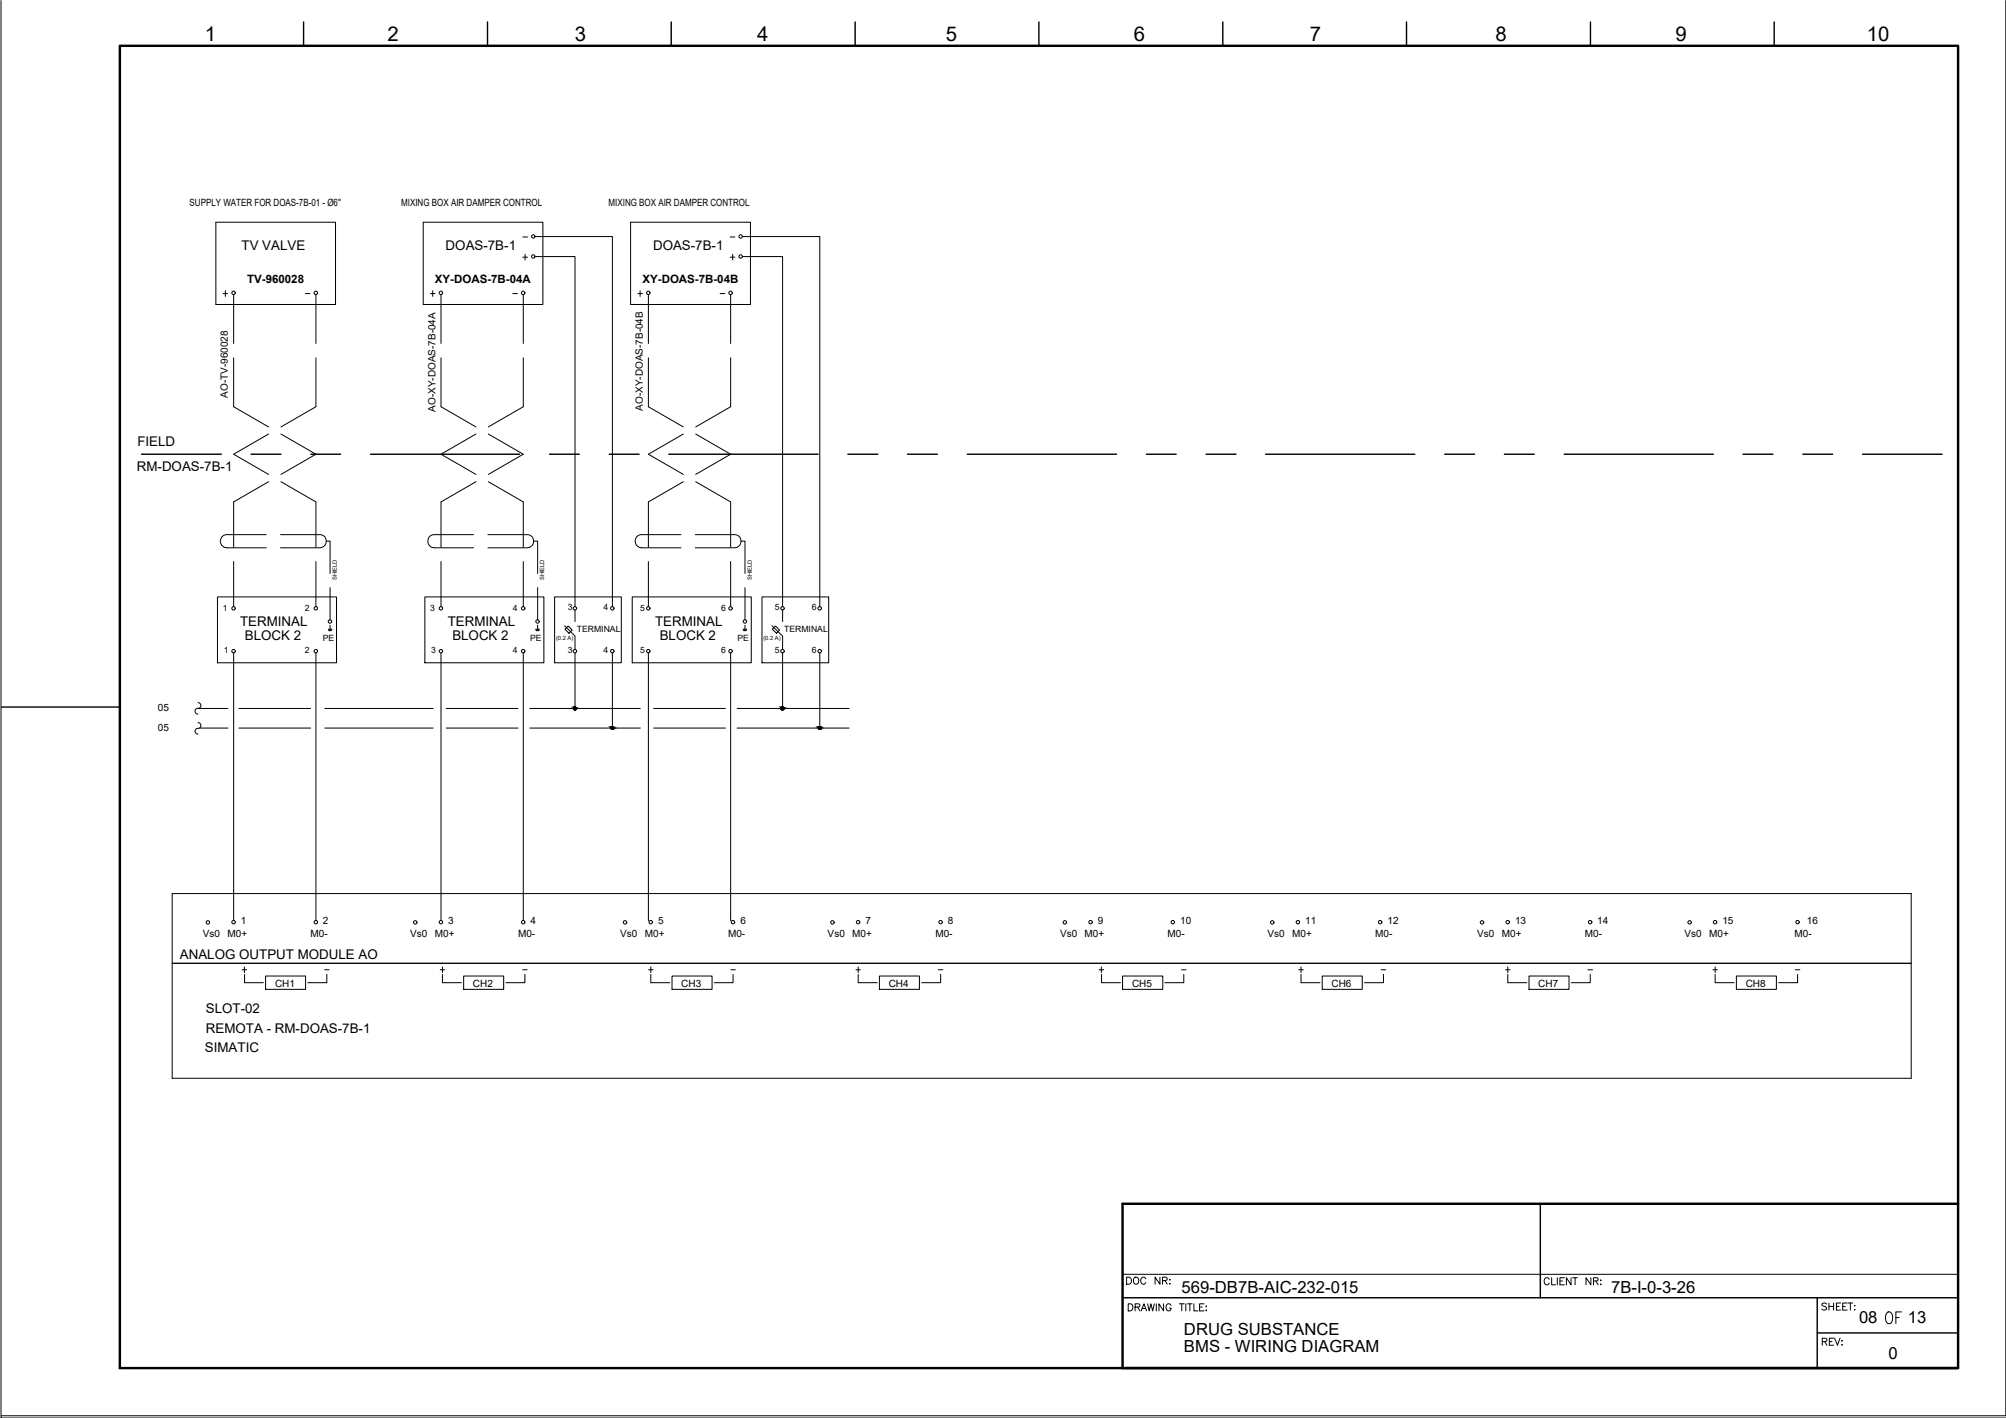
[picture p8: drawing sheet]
<svg xmlns="http://www.w3.org/2000/svg" width="420mm" height="297mm" viewBox="0 0 420 297" stroke-linecap="round" stroke-linejoin="round" font-family="sans-serif">
<!-- layer: G-TTLB-TTLB -->
<path d="M25.1 9.6h385v277h-385z" fill="none" stroke="#000" stroke-width=".51"/>
<!-- layer: G-TTLB-OTLN -->
<path d="M420.1 .1v296.5h-419.8" fill="none" stroke="#000" stroke-width=".21"/>
<!-- layer: G-TTLB-INDX -->
<path d="M63.6 4.6v5M102.1 4.6v5M140.6 4.6v5M179.1 4.6v5M217.6 4.6v5M256.1 4.6v5M294.6 4.6v5M333.1 4.6v5M371.6 4.6v5M.3 148.1h24.8" fill="none" stroke="#000" stroke-width=".3"/>
<!-- layer: LGSP IA4$0$LG_PLOT -->
<path d="M235.1 286.6h175" fill="none" stroke="#000" stroke-width=".51"/>
<path d="M322.6 252.2v19.7M235.1 271.9h175M380.6 279.2h29.5M380.6 271.9v14.7" fill="none" stroke="#000" stroke-width=".3"/>
<!-- layer: LG_PLOT -->
<path d="M410.1 252.2h-175v34.4" fill="none" stroke="#000" stroke-width=".51"/>
<g fill="none" stroke="#000" stroke-width=".21">
<path d="M236.3 273.1a.79 .79 0 0 1 .9 .4 .79 .79 0 0 1-.2 1l-.7 .1zM237.7 273.8h.9l.2-.4-.2-.2-.9-.1v1.5M238.3 273.8l.5 .8M239 274.6l.6-1.5 .6 1.5M239.2 274.1h.7M240.4 273.1l.3 1.5 .3-1.5 .4 1.5 .4-1.5M242.2 273.1v1.5M243.7 273.1v1.5l-1-1.5v1.5M245.3 273.5a.55 .55 0 0 0-.6-.4 .55 .55 0 0 0-.5 .6 .61 .61 0 0 0 .2 .7 .61 .61 0 0 0 .8 0l.1-.4h-.4M247 273.1h1M247.5 273.1v1.5M248.4 273.1v1.5"/>
<path d="M248.7 273.1h1M249.2 273.1v1.5M250.1 273.1v1.5h.8M251.2 273.8h.6M252.2 273.1h-1v1.5h1M252.6 273.7h.1zM252.6 274.5h.1zM324.5 268a.55 .55 0 0 0-.6-.3 .55 .55 0 0 0-.5 .5 .61 .61 0 0 0 .2 .8 .61 .61 0 0 0 .8-.1l.1-.1M325 267.7v1.4h.8M326.2 267.7v1.4M326.7 268.3h.6M327.7 267.7h-1v1.4h1"/>
<path d="M329.1 267.7v1.4l-1-1.4v1.4M329.4 267.7h1M329.9 267.7v1.4M333.2 267.7v1.4l-1-1.4v1.4M333.8 268.3h.8l.1-.4-.1-.2h-.8v1.4M334.2 268.3l.5 .8M335.3 268.1v.2zM335.3 269v.1zM382.6 273.2a.56 .56 0 0 0-1 .1l.8 .5 .2 .4a.63 .63 0 0 1-1 0M383.1 273v1.4M383.1 273.7h.9M384 273v1.4"/>
<path d="M384.6 273.7h.6M385.5 273h-.9v1.4h.9M386 273.7h.5M386.9 273h-.9v1.4h.9M387.1 273h1M387.6 273v1.4M388.4 273.5h.1zM388.4 274.3h.1z"/>
</g>
<!-- layer: LGSP IA4$0$LG_PLOT -->
<path d="M235.1 266.9h175" fill="none" stroke="#000" stroke-width=".21"/>
<!-- layer: I_LIMIT_LINE -->
<g fill="none" stroke="#000" stroke-width=".3">
<path d="M29.6 95.2h16.8M52.6 95.2h6.2M65.1 95.2h6.2M77.6 95.2h31.2M115.1 95.2h6.2M127.6 95.2h6.3M140.1 95.2h31.3M177.6 95.2h6.3M190.1 95.2h6.2M202.6 95.2h31.2M240.1 95.2h6.2M252.6 95.2h6.3"/>
<path d="M265.1 95.2h31.2M302.6 95.2h6.3M315.1 95.2h6.3M327.6 95.2h31.3M365.1 95.2h6.2M377.6 95.2h6.2M390.1 95.2h16.7"/>
</g>
<!-- layer: 0 -->
<g fill="none" stroke="#000" stroke-width=".21">
<path d="M.2 .1v296.9h420M112.1 53.7h8.3v73.4M112.1 49.6h16.2v77.5M155.5 53.7h8.4v73.4M155.5 49.6h16.2v77.5M120.4 136.8v11.6M128.3 136.8v15.7M163.9 136.8v11.6M171.7 136.8v15.7M41.5 148.4h6.3M41.8 152.5h6M50 148.4h15.1"/>
<path d="M50 152.5h15.1M68 148.4h22.7M68 152.5h22.7M93.5 148.4h15M93.5 152.5h15M111 148.4h23.1M111 152.5h23.1M136.9 148.4h15M136.9 152.5h15M154.4 148.4h23.4M154.4 152.5h23.4M400.3 187.2v38.7"/>
<circle cx="120.4" cy="148.4" r=".32"/>
<circle cx="128.2" cy="152.5" r=".32"/>
<circle cx="163.9" cy="148.4" r=".32"/>
<circle cx="171.7" cy="152.5" r=".32"/>
</g>
<!-- layer: I_DATA -->
<g fill="none" stroke="#000" stroke-width=".21">
<path d="M45.2 46.6h25.1v17.2h-25.1zM88.6 46.6h25.1v17.2h-25.1zM132.1 46.6h25.1v17.2h-25.1zM46.7 61.5h1M47.2 60.9v1.2M45.6 125h24.9v13.8h-24.9zM68.7 131.8h.9M68.8 132h.7M68.9 132.1h.5M69.1 131v.8M89 125h24.9v13.8h-24.9zM112.2 131.8h.8"/>
<path d="M112.3 132h.6M112.3 132.1h.6M112.6 131v.8M116.2 125h13.9v13.8h-13.9zM132.4 125h25v13.8h-25zM155.6 131.8h.8M155.7 132h.7M155.7 132.1h.6M156 131v.8M159.6 125h14v13.8h-14zM400.3 187.2h-364.2v38.7h364.2M36.1 201.8h364.2"/>
<path d="M51.2 205.9h4M55.6 204.5h8.4v2.7h-8.4zM68.5 204.1v1.8h-4M92.2 203.1h.9M92.7 204.1v1.8h3.9M92.7 202.6v1.1M97.1 204.5h8.4v2.7h-8.4zM109.9 204.1v1.8h-3.9M135.8 203.1h1M136.3 204.1v1.8h4M136.3 202.6v1.1M140.8 204.5h8.3v2.7h-8.3z"/>
<path d="M153.5 204.1v1.8h-3.9M179.3 203.1h.9M179.7 204.1v1.8h4M179.7 202.6v1.1M184.2 204.5h8.4v2.7h-8.4zM197 204.1v1.8h-4M230.7 205.9h4M235.1 204.5h8.4v2.7h-8.4zM247.9 204.1v1.8h-3.9M272 203.1h1M272.5 204.1v1.8h4M272.5 202.6v1.1"/>
<path d="M276.9 204.5h8.4v2.7h-8.4zM289.8 204.1v1.8h-4M315.8 205.9h4M320.3 204.5h8.3v2.7h-8.3zM333.1 204.1v1.8h-4M359.2 205.9h4M363.7 204.5h8.4v2.7h-8.4zM376.5 204.1v1.8h-4"/>
<circle cx="48.9" cy="61.3" r=".36"/>
<circle cx="48.9" cy="136.4" r=".36"/>
<circle cx="48.9" cy="127.4" r=".36"/>
<circle cx="66.1" cy="136.4" r=".36"/>
<circle cx="66.1" cy="127.4" r=".36"/>
<circle cx="69.1" cy="130.2" r=".36"/>
<circle cx="92.4" cy="136.4" r=".36"/>
<circle cx="92.4" cy="127.4" r=".36"/>
<circle cx="109.6" cy="136.4" r=".36"/>
<circle cx="109.6" cy="127.4" r=".36"/>
<circle cx="112.6" cy="130.2" r=".36"/>
<circle cx="120.4" cy="136.4" r=".36"/>
<circle cx="120.4" cy="127.4" r=".36"/>
<circle cx="128.2" cy="136.4" r=".36"/>
<circle cx="128.2" cy="127.4" r=".36"/>
<circle cx="135.8" cy="127.4" r=".36"/>
<circle cx="135.8" cy="136.4" r=".36"/>
<circle cx="153" cy="136.4" r=".36"/>
<circle cx="153" cy="127.4" r=".36"/>
<circle cx="156" cy="130.2" r=".36"/>
<circle cx="163.9" cy="136.4" r=".36"/>
<circle cx="163.9" cy="127.4" r=".36"/>
<circle cx="171.7" cy="127.4" r=".36"/>
<circle cx="171.7" cy="136.4" r=".36"/>
<circle cx="43.5" cy="193.2" r=".36"/>
<circle cx="48.9" cy="193.2" r=".36"/>
<circle cx="66.1" cy="193.2" r=".36"/>
<circle cx="87" cy="193.2" r=".36"/>
<circle cx="92.4" cy="193.2" r=".36"/>
<circle cx="109.6" cy="193.2" r=".36"/>
<circle cx="130.9" cy="193.2" r=".36"/>
<circle cx="136.3" cy="193.2" r=".36"/>
<circle cx="153.5" cy="193.2" r=".36"/>
<circle cx="174.3" cy="193.2" r=".36"/>
<circle cx="179.7" cy="193.2" r=".36"/>
<circle cx="197" cy="193.2" r=".36"/>
<circle cx="223" cy="193.2" r=".36"/>
<circle cx="228.4" cy="193.2" r=".36"/>
<circle cx="245.6" cy="193.2" r=".36"/>
<circle cx="266.5" cy="193.2" r=".36"/>
<circle cx="271.8" cy="193.2" r=".36"/>
<circle cx="289.1" cy="193.2" r=".36"/>
<circle cx="310.4" cy="193.2" r=".36"/>
<circle cx="315.8" cy="193.2" r=".36"/>
<circle cx="333.1" cy="193.2" r=".36"/>
<circle cx="353.9" cy="193.2" r=".36"/>
<circle cx="359.2" cy="193.2" r=".36"/>
<circle cx="376.5" cy="193.2" r=".36"/>
</g>
<!-- layer: I_TABS -->
<g fill="none" stroke="#000" stroke-width=".21">
<path d="M48.9 61.7v10.3M48.9 75v10.2l7.4 4.2M66.2 61.7v10.3M66.2 75v10.2l-7.4 4.2M92.4 61.7v10.3M92.4 75v10.2l7.3 4.2M109.6 61.7v10.3M109.6 75v10.2l-7.3 4.2M135.8 61.7v10.3M135.8 75v10.2l7.3 4.2M153 61.7v10.3M153 75v10.2l-7.3 4.2"/>
<path d="M56.3 90.9l-7.4 4.3 7.4 4.2M58.8 90.9l7.4 4.3-7.4 4.2M99.7 90.9l-7.3 4.3 7.3 4.2M102.3 90.9l7.3 4.3-7.3 4.2M143.1 90.9l-7.3 4.3 7.3 4.2M145.7 90.9l7.3 4.3-7.3 4.2M48.9 117.6v9.5M55.8 112h-8.3a1.38 1.38 0 0 0-1.4 1.4 1.38 1.38 0 0 0 1.4 1.4h8.3M56.3 100.9l-7.4 4.2v9.5M58.8 112h8.2a1.38 1.38 0 0 1 1.3 1.4 1.38 1.38 0 0 1-1.3 1.4h-8.2M58.8 100.9l7.4 4.2v9.5M66.2 117.6v9.5"/>
<path d="M68.3 113.4h.8v6.7M92.4 117.6v9.5M99.2 112h-8.2a1.38 1.38 0 0 0-1.4 1.4 1.38 1.38 0 0 0 1.4 1.4h8.2M99.7 100.9l-7.3 4.2v9.5M102.2 112h8.2a1.38 1.38 0 0 1 1.4 1.4 1.38 1.38 0 0 1-1.4 1.4h-8.2M102.3 100.9l7.3 4.2v9.5M109.6 117.6v9.5M111.8 113.4h.8v6.7M135.8 117.6v9.5M142.6 112h-8.2a1.38 1.38 0 0 0-1.4 1.4 1.38 1.38 0 0 0 1.4 1.4h8.2M143.1 100.9l-7.3 4.2v9.5M145.6 112h8.2a1.38 1.38 0 0 1 1.4 1.4 1.38 1.38 0 0 1-1.4 1.4h-8.2"/>
<path d="M145.7 100.9l7.3 4.2v9.5M153 117.6v9.5M155.2 113.4h.8v6.7M48.9 136.8v56.1M66.2 136.8v56.1M69.1 123.1v6.8M92.4 136.8v56.1M109.6 136.8v56.1M112.6 123.1v6.8M135.8 136.8v56.1M153 136.8v56.1M156 123.1v6.8"/>
<path d="M41.5 147.2a.61 .61 0 0 1 .6 .6 .61 .61 0 0 1-.6 .6M41.5 148.4a.61 .61 0 0 0-.6 .6 .61 .61 0 0 0 .6 .6M41.5 151.4a.61 .61 0 0 1 .6 .6 .61 .61 0 0 1-.6 .6M41.5 152.6a.61 .61 0 0 0-.6 .6 .61 .61 0 0 0 .6 .6"/>
</g>
<!-- layer: EI-CTRL -->
<path d="M118.3 131.1l2.1 2.2v2.7M118.3 131.8l.7-.7 .8 .9-.6 .7zM120.4 127.8v2.4M161.7 131.1l2.2 2.2v2.7M161.8 131.8l.6-.7 .9 .9-.7 .7zM163.9 127.8v2.4" fill="none" stroke="#000" stroke-width=".21"/>
<!-- layer: 0 -->
<g fill="#000" stroke="#000" stroke-width=".21">
<path d="M120.3 148.2h.1zM120.4 148.7h.1zM128.1 152.3h.2zM163.8 148.7h.2z"/>
<path d="M120.3 148.2h.1zM120.3 148.2h.1z"/>
<path d="M120.3 148.2h.1zM120.3 148.2h.1z"/>
<path d="M120.2 148.2l.2 .1zM120.2 148.2l.2 .1z"/>
<path d="M120.2 148.3h.2zM120.2 148.3h.2z"/>
<path d="M120.2 148.3l.2 .1zM120.2 148.3l.2 .1z"/>
<path d="M120.2 148.4h.2zM120.2 148.4h.2z"/>
<path d="M120.4 148.1l.2 .1zM120.4 148.1l.2 .1z"/>
<path d="M120.4 148.2h.2zM120.4 148.2h.2z"/>
<path d="M120.4 148.2h.3zM120.4 148.2h.3z"/>
<path d="M120.3 148.7h.3zM120.3 148.7h.2z"/>
<path d="M120.4 148.2h.3zM120.4 148.2h.3z"/>
<path d="M120.3 148.7h.4zM120.3 148.7h.3z"/>
<path d="M120.4 148.2l.3 .1zM120.4 148.2l.3 .1z"/>
<path d="M120.2 148.6h.5zM120.2 148.6h.5z"/>
<path d="M120.2 148.6h.5zM120.2 148.6l.5 .1z"/>
<path d="M120.4 148.3h.3zM120.4 148.3h.3z"/>
<path d="M120.4 148.3l.3 .1zM120.4 148.3l.3 .1z"/>
<path d="M120.4 148.4h.3zM120.4 148.4h.3z"/>
<path d="M120.1 148.4l.6 .1zM120.1 148.4l.6 .1z"/>
<path d="M120.2 148.5h.5zM120.2 148.5h.5z"/>
<path d="M120.2 148.5h.5zM120.2 148.5l.5 .1z"/>
<path d="M128.1 152.3h.2zM128.1 152.3h.2z"/>
<path d="M128.1 152.3h.2zM128.1 152.3h.2z"/>
<path d="M128.1 152.3h.2zM128.1 152.3h.2z"/>
<path d="M128 152.3l.3 .1zM128 152.3l.3 .1z"/>
<path d="M128 152.4l.3 .1zM128 152.4l.3 .1z"/>
<path d="M128 152.5h.3zM128 152.5h.3z"/>
<path d="M128.2 152.8h.2zM128.2 152.8h.1z"/>
<path d="M128.3 152.2h.1zM128.3 152.2h.1z"/>
<path d="M128.3 152.2l.1 .1zM128.3 152.2l.1 .1z"/>
<path d="M128.1 152.8h.3zM128.1 152.8h.3z"/>
<path d="M128.3 152.3h.2zM128.3 152.3h.2z"/>
<path d="M128.3 152.3h.2zM128.3 152.3h.2z"/>
<path d="M128.1 152.7h.4zM128.1 152.7l.3 .1z"/>
<path d="M128.3 152.3h.2zM128.3 152.3h.2z"/>
<path d="M128.3 152.3l.3 .1zM128.3 152.3l.3 .1z"/>
<path d="M128 152.7h.5zM128 152.7h.5z"/>
<path d="M128.1 152.7h.4zM128.1 152.7h.4z"/>
<path d="M128.3 152.4l.3 .1zM128.3 152.4l.3 .1z"/>
<path d="M128.3 152.5h.3zM128.3 152.5h.3z"/>
<path d="M128 152.5l.6 .1zM128 152.5l.6 .1z"/>
<path d="M128 152.6h.6zM128 152.6h.6z"/>
<path d="M128 152.6h.6zM128 152.6l.5 .1z"/>
<path d="M163.8 148.2h.1zM163.7 148.2h.2z"/>
<path d="M163.7 148.2h.2zM163.7 148.2h.2z"/>
<path d="M163.7 148.2h.2zM163.7 148.2h.2z"/>
<path d="M163.7 148.2l.2 .1zM163.7 148.2l.2 .1z"/>
<path d="M163.6 148.3h.3zM163.6 148.3h.3z"/>
<path d="M163.6 148.3l.3 .1zM163.6 148.3l.3 .1z"/>
<path d="M163.6 148.4h.3zM163.6 148.4h.3z"/>
<path d="M163.9 148.2h.1zM163.9 148.2h.1z"/>
<path d="M163.9 148.2h.2zM163.9 148.2h.2z"/>
<path d="M163.7 148.7h.3zM163.7 148.7h.3z"/>
<path d="M163.9 148.2h.2zM163.9 148.2h.2z"/>
<path d="M163.7 148.7h.4zM163.7 148.7h.3z"/>
<path d="M163.9 148.2l.3 .1zM163.9 148.2l.3 .1z"/>
<path d="M163.7 148.6h.4zM163.7 148.6l.4 .1z"/>
<path d="M163.9 148.3h.3zM163.9 148.3h.3z"/>
<path d="M163.9 148.3l.3 .1zM163.9 148.3l.3 .1z"/>
<path d="M163.6 148.5h.6zM163.6 148.5h.6z"/>
<path d="M163.6 148.5l.6 .1zM163.6 148.5l.6 .1z"/>
<path d="M163.7 148.6h.5zM163.7 148.6h.4z"/>
<path d="M163.9 148.4h.3zM163.9 148.4h.3z"/>
<path d="M163.6 148.4h.6zM163.6 148.4l.6 .1z"/>
<path d="M171.6 152.3h.1zM171.5 152.3h.2z"/>
<path d="M171.5 152.3h.2zM171.5 152.3h.2z"/>
<path d="M171.5 152.3h.2zM171.5 152.3h.2z"/>
<path d="M171.5 152.3l.2 .1zM171.5 152.3l.2 .1z"/>
<path d="M171.5 152.4l.2 .1zM171.5 152.4l.2 .1z"/>
<path d="M171.4 152.5h.3zM171.4 152.5h.3z"/>
<path d="M171.6 152.8h.2zM171.6 152.8h.1z"/>
<path d="M171.7 152.2h.1zM171.7 152.2h.1z"/>
<path d="M171.7 152.2l.2 .1zM171.7 152.2l.2 .1z"/>
<path d="M171.6 152.8h.3zM171.6 152.8h.2z"/>
<path d="M171.7 152.3h.2zM171.7 152.3h.2z"/>
<path d="M171.7 152.3h.3zM171.7 152.3h.3z"/>
<path d="M171.5 152.7h.4zM171.5 152.7l.4 .1z"/>
<path d="M171.7 152.3h.3zM171.7 152.3h.3z"/>
<path d="M171.5 152.7h.5zM171.5 152.7h.5z"/>
<path d="M171.5 152.7h.5zM171.5 152.7h.4z"/>
<path d="M171.7 152.3l.3 .1zM171.7 152.3l.3 .1z"/>
<path d="M171.7 152.4l.3 .1zM171.7 152.4l.3 .1z"/>
<path d="M171.7 152.5h.3zM171.7 152.5h.3z"/>
<path d="M171.4 152.5l.6 .1zM171.4 152.5l.6 .1z"/>
<path d="M171.5 152.6h.5zM171.5 152.6h.5z"/>
<path d="M171.5 152.6h.5zM171.5 152.6l.5 .1z"/>
</g>
<text font-size="5.7" x="394.1" y="278.3">OF</text>
<g font-size="4.4">
<text x="234.9" y="270.2">DOC NR:</text>
<text x="380.6" y="282.9">REV:</text>
</g>
<g font-size="4.3">
<text x="42.9" y="8.5">1</text>
<text x="81.2" y="8.5">2</text>
<text x="120.4" y="8.5">3</text>
<text x="158.6" y="8.5">4</text>
<text x="198.1" y="8.5">5</text>
<text x="237.4" y="8.5">6</text>
<text x="274.4" y="8.5">7</text>
<text x="313.3" y="8.5">8</text>
<text x="350.9" y="8.5">9</text>
<text x="391" y="8.5">10</text>
</g>
<g font-size="4">
<text x="108.7" y="55.7">+</text>
<text x="152" y="55.7">+</text>
<text x="89.3" y="63.1">+</text>
<text x="132.6" y="63.1">+</text>
<text x="49.7" y="205">+</text>
<text x="229.3" y="205">+</text>
<text x="314.3" y="205">+</text>
<text x="357.7" y="205">+</text>
</g>
<g font-size="3.5">
<text x="247.5" y="270.8">569-DB7B-AIC-232-015</text>
<text x="337.4" y="270.9">7B-I-0-3-26</text>
<text x="248" y="279.7">DRUG SUBSTANCE</text>
<text x="389.4" y="277.2">08</text>
<text x="399.6" y="277.2">13</text>
<text x="248" y="283.2">BMS - WIRING DIAGRAM</text>
<text x="395.6" y="284.6">0</text>
</g>
<g font-size="2.8">
<text x="50.6" y="52.4">TV VALVE</text>
<text x="93.3" y="52.4">DOAS-7B-1</text>
<text x="136.8" y="52.4">DOAS-7B-1</text>
<text x="28.8" y="93.4">FIELD</text>
<text x="28.7" y="98.6">RM-DOAS-7B-1</text>
<text x="50.3" y="131.2">TERMINAL</text>
<text x="93.8" y="131.2">TERMINAL</text>
<text x="137.2" y="131.2">TERMINAL</text>
<text x="51.3" y="134.1">BLOCK 2</text>
<text x="94.7" y="134.1">BLOCK 2</text>
<text x="138.2" y="134.1">BLOCK 2</text>
<text x="37.7" y="200.9">ANALOG OUTPUT MODULE AO</text>
<text x="43.1" y="212.3">SLOT-02</text>
<text x="42.9" y="220.3">SIMATIC</text>
<text x="43.1" y="216.4">REMOTA - RM-DOAS-7B-1</text>
</g>
<g font-size="2.6">
<text x="108.7" y="50.8">-</text>
<text x="152" y="50.8">-</text>
<text x="63.1" y="62.8">-</text>
<text x="106.5" y="62.8">-</text>
<text x="149.9" y="62.8">-</text>
<text x="67" y="204.3">-</text>
<text x="108.7" y="204.3">-</text>
<text x="152" y="204.3">-</text>
<text x="195.8" y="204.3">-</text>
<text x="246.6" y="204.3">-</text>
<text x="288.2" y="204.3">-</text>
<text x="331.6" y="204.3">-</text>
<text x="375" y="204.3">-</text>
</g>
<g font-size="2.4">
<text x="51.8" y="59.3">TV-960028</text>
<text x="91.1" y="59.3">XY-DOAS-7B-04A</text>
<text x="134.6" y="59.3">XY-DOAS-7B-04B</text>
</g>
<g font-size="2.1">
<text x="39.7" y="43.2">SUPPLY WATER FOR DOAS-7B-01 - Ø6&quot;</text>
<text x="84" y="43.2">MIXING BOX AIR DAMPER CONTROL</text>
<text x="127.5" y="43.2">MIXING BOX AIR DAMPER CONTROL</text>
<text x="47.8" y="83.3" transform="rotate(-90 47.8 83.3)">AO-TV-960028</text>
<text x="91.2" y="86.3" transform="rotate(-90 91.2 86.3)">AO-XY-DOAS-7B-04A</text>
<text x="134.6" y="86" transform="rotate(-90 134.6 86)">AO-XY-DOAS-7B-04B</text>
<text x="33.1" y="149">05</text>
<text x="33.1" y="153.1">05</text>
<text x="42.5" y="196.2">Vs0</text>
<text x="47.7" y="196.2">M0+</text>
<text x="50.4" y="193.7">1</text>
<text x="65.1" y="196.2">M0-</text>
<text x="67.6" y="193.7">2</text>
<text x="85.9" y="196.2">Vs0</text>
<text x="91.1" y="196.2">M0+</text>
<text x="93.9" y="193.7">3</text>
<text x="108.5" y="196.2">M0-</text>
<text x="111.1" y="193.7">4</text>
<text x="129.9" y="196.2">Vs0</text>
<text x="135.1" y="196.2">M0+</text>
<text x="137.8" y="193.7">5</text>
<text x="152.5" y="196.2">M0-</text>
<text x="155.1" y="193.7">6</text>
<text x="173.4" y="196.2">Vs0</text>
<text x="178.5" y="196.2">M0+</text>
<text x="181.3" y="193.7">7</text>
<text x="195.9" y="196.2">M0-</text>
<text x="198.5" y="193.7">8</text>
<text x="222" y="196.2">Vs0</text>
<text x="227.2" y="196.2">M0+</text>
<text x="230" y="193.7">9</text>
<text x="244.6" y="196.2">M0-</text>
<text x="247.2" y="193.7">10</text>
<text x="265.5" y="196.2">Vs0</text>
<text x="270.6" y="196.2">M0+</text>
<text x="273.4" y="193.7">11</text>
<text x="288" y="196.2">M0-</text>
<text x="290.6" y="193.7">12</text>
<text x="309.4" y="196.2">Vs0</text>
<text x="314.6" y="196.2">M0+</text>
<text x="317.3" y="193.7">13</text>
<text x="332" y="196.2">M0-</text>
<text x="334.6" y="193.7">14</text>
<text x="352.8" y="196.2">Vs0</text>
<text x="358" y="196.2">M0+</text>
<text x="360.8" y="193.7">15</text>
<text x="375.9" y="196.2">M0-</text>
<text x="378.5" y="193.7">16</text>
<text x="57.6" y="206.7">CH1</text>
<text x="99.1" y="206.7">CH2</text>
<text x="142.7" y="206.7">CH3</text>
<text x="186.1" y="206.7">CH4</text>
<text x="237.1" y="206.7">CH5</text>
<text x="278.9" y="206.7">CH6</text>
<text x="322.2" y="206.7">CH7</text>
<text x="365.6" y="206.7">CH8</text>
</g>
<g font-size="1.8">
<text x="46.7" y="128">1</text>
<text x="63.9" y="128">2</text>
<text x="90.1" y="128">3</text>
<text x="107.4" y="128">4</text>
<text x="119" y="127.7">3</text>
<text x="126.4" y="127.7">4</text>
<text x="134.1" y="128">5</text>
<text x="151" y="128">6</text>
<text x="162.3" y="127.7">5</text>
<text x="170.1" y="127.7">6</text>
<text x="46.9" y="136.8">1</text>
<text x="63.9" y="136.9">2</text>
<text x="67.6" y="134.2">PE</text>
<text x="90.3" y="136.8">3</text>
<text x="107.4" y="136.9">4</text>
<text x="111" y="134.2">PE</text>
<text x="119" y="136.7">3</text>
<text x="120.8" y="132.4">TERMINAL</text>
<text x="126.4" y="136.7">4</text>
<text x="134.1" y="136.8">5</text>
<text x="151" y="136.9">6</text>
<text x="154.5" y="134.2">PE</text>
<text x="162.3" y="136.7">5</text>
<text x="164.3" y="132.4">TERMINAL</text>
<text x="170.1" y="136.7">6</text>
</g>
<g font-size="1.2">
<text x="70.6" y="121.6" transform="rotate(-90 70.6 121.6)">SHIELD</text>
<text x="114" y="121.6" transform="rotate(-90 114 121.6)">SHIELD</text>
<text x="157.5" y="121.6" transform="rotate(-90 157.5 121.6)">SHIELD</text>
<text x="116.5" y="134.1">(0.2 A)</text>
<text x="159.9" y="134.1">(0.2 A)</text>
</g>
</svg>
